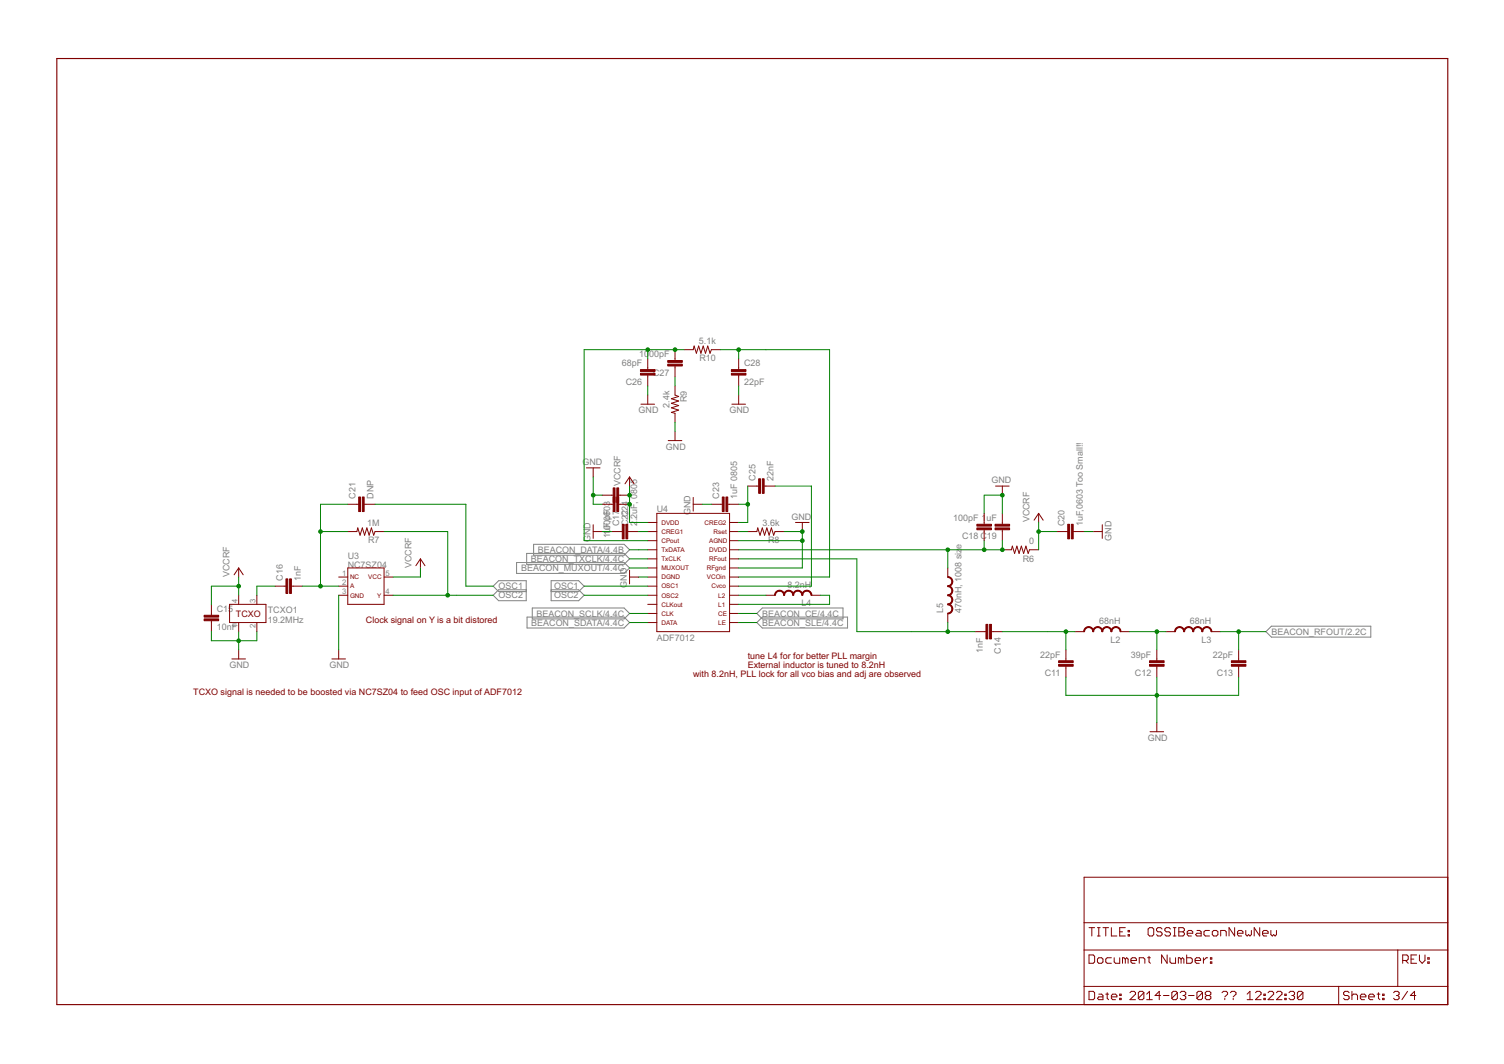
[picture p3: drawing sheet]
<svg xmlns="http://www.w3.org/2000/svg" width="420mm" height="297mm" viewBox="0 0 420 297" stroke-linecap="round" stroke-linejoin="round" font-family="sans-serif">
<path d="M144.3 157h30l1.6 1.6-1.6 1.5h-30zM147.1 154.5h27.2l1.6 1.5-1.6 1.5h-27.2zM149.1 152h25.2l1.6 1.5-1.6 1.5h-25.2zM147 164.7h-7.7l-1.5 1.5 1.5 1.5h7.7v-5.6h-7.7l-1.5 1.5 1.5 1.6h7.7M147.2 172.3h27.1l1.6 1.5-1.6 1.5h-27.1zM148.7 169.7h25.6l1.6 1.6-1.6 1.5h-25.6zM154 164.7h7.6l1.6 1.5-1.6 1.5h-7.6v-5.6h7.6l1.6 1.5-1.6 1.6h-7.6M213 172.3h23.8v3h-23.8l-1.6-1.5zM213 169.7h22.5v3.1h-22.5l-1.6-1.5zM353.7 176.3l1.5-1.5h27.7v3.1h-27.7z" fill="none" stroke="#808080" stroke-width=".28"/>
<path d="M15.9 16.3h388.6v264.2h-388.6z" fill="none" stroke="#800000" stroke-width=".32"/>
<g fill="none" stroke="#800000" stroke-width=".28">
<path d="M188.6 97.6v3M191.1 97.6h2.6l.2-1 .6 2 .7-2 .6 2 .6-2 .7 2 .6-2 .7 2 .3-1h2.6M179 112.8h3.9M181 100.1v3.1M181 104.7v3.1M181 110.3v2.5M188.6 102.2v3M188.6 107.8v2.5l1 .4-2 .6 2 .7-2 .6 2 .6-2 .7 2 .6-2 .6 1 .3v2.5M204.4 112.8h3.9M206.4 100.1v3.1M206.4 104.7v3.1M206.4 110.3v2.5"/>
<path d="M163.8 130.6h3.8M165.7 130.6v2.6M168.3 138.2h3M172.8 138.2h3.1M175.9 133.2l1.2 1.9M175.9 133.2l-1.3 1.9M175.9 133.2v2.5M186.7 123h3.8M188.6 120.5v2.5M193.7 138.9v3.8M208.9 135.7h3M213.5 135.7h3"/>
<path d="M278.1 135.7h3.8M280 135.7v2.5M66.7 158.6v2.5M66.7 158.6l1.2 1.9M66.7 158.6l-1.3 1.9M97.2 148.4h2.5l.2-1 .7 2 .6-2 .7 2 .6-2 .6 2 .7-2 .6 2 .4-1h2.5M97.2 158.6h10.1v10.1h-10.1zM97.2 140.8h3M101.7 140.8h3.1M117.5 156l1.2 1.9M117.5 156l-1.3 1.9M117.5 156v2.6"/>
<path d="M165.7 148.4h2.6M165.7 146.5v3.8M168.3 140.8h3M170.8 148.4h3M172.8 140.8h3.1M175.4 148.4h3M175.9 159.2v3.8M181 145.9h2.5M181 148.4h2.5M181 150.9h2.5M181 153.5h2.5M181 156h2.5"/>
<path d="M181 158.6h2.5M183.5 143.3h20.3v33h-20.3zM193.7 140.8h2.5M198.7 140.8h3.1M203.3 140.8h3.1M203.8 145.9h2.6M203.8 148.4h2.6M203.8 150.9h2.6M203.8 153.5h2.6M203.8 156h2.6M203.8 158.6h2.6M208.9 148.4h2.5l.3-1 .6 2 .7-2 .6 2 .6-2 .7 2 .6-2 .6 2 .4-1h2.6"/>
<path d="M222.2 145.9h3.8M224.1 145.9v2.5M264.8 158.6v2.5M274.9 143.3v3.1M274.9 147.9v3M280 153.5h2.6l.2-1 .6 2 .7-2 .6 2 .6-2 .7 2 .6-2 .6 2 .4-1h2.6M280 143.3v3.1M280 147.9v3M290.2 143.3l1.2 1.9M290.2 143.3l-1.3 1.9M290.2 143.3v2.6M295.2 148.4h3.1"/>
<path d="M299.8 148.4h3.1M305.4 148.4h2.5M307.9 146.5v3.8M59.1 168.7v3.1M59.1 173.3v3M64.1 168.7h10.2v5.1h-10.2zM66.7 166.2v2.5M66.7 173.8v2.5M71.8 166.2v2.5M71.8 173.8v2.5M76.8 163.6h3.1M81.4 163.6h3.1"/>
<path d="M94.6 161.1h2.6M94.6 163.6h2.6M94.6 166.2h2.6M107.3 161.1h2.5M107.3 166.2h2.5M175.9 161.1h2.5M181 161.1h2.5M181 163.6h2.5M181 166.2h2.5M181 168.7h2.5M181 171.3h2.5M181 173.8h2.5"/>
<path d="M203.8 161.1h2.6M203.8 163.6h2.6M203.8 166.2h2.6M203.8 168.7h2.6M203.8 171.3h2.6M203.8 173.8h2.6M214 166.2h2.5M226.7 166.2h2.5M264.8 171.3v2.5M272.4 176.3h3M277 176.3h3M300.3 176.3h2.6"/>
<path d="M313 176.3h2.6M325.7 176.3h2.6M338.4 176.3h2.6M64.8 184h3.8M66.7 181.4v2.6M92.7 184h3.8M94.6 181.4v2.6M297.8 181.4v3.1M297.8 186v3M323.2 181.4v3.1M323.2 186v3M346 181.4v3.1"/>
<path d="M346 186v3M321.3 204.3h3.8M323.2 201.7v2.6M302.9 244.9h101.6v35.6h-101.6zM302.9 257.6h101.6M304.2 259h1.6M305 259v2.3M306.6 259h.7M307 259v2.3M308.1 259h1.6M308.9 259v2.3M310.5 259v2.3h1.5"/>
<path d="M314.4 259h-1.6v2.3h1.6M315.2 259.8h.3v.3h-.3zM320.7 259.4l.4-.4h.8l.4 .4v1.5l-.4 .4h-.8l-.4-.4zM324.6 259.4l-.3-.4h-.8l-.4 .4v.4l.4 .3h.8l.3 .4v.4l-.3 .4h-.8l-.4-.4M327 259.4l-.4-.4h-.8l-.4 .4v.4l.4 .3h.8l.4 .4v.4l-.4 .4h-.8l-.4-.4M327.8 259h.7M328.1 259v2.3M329.3 259h1.2l.4 .4v.4l-.4 .3 .4 .4v.4l-.4 .4h-1.2zM334.4 259.8h.8l.4 .3v1.2h-1.2l-.4-.4 .4-.4h1.2M337.9 259.8h-1.2l-.4 .3v.8l.4 .4h1.2M344.9 259v2.3l-1.6-2.3v2.3M348 259.8v1.1l.4 .4 .4-.4 .4 .4 .4-.4v-1.1"/>
<path d="M351.9 259v2.3l-1.5-2.3v2.3M355 259.8v1.1l.4 .4 .4-.4 .4 .4 .4-.4v-1.1M302.9 265.2h101.6M302.9 275.4h101.6M304.2 266.6h1.2l.4 .4v1.5l-.4 .4h-1.2zM304.2 276.8h1.2l.4 .3v1.6l-.4 .4h-1.2zM306.6 267.8l.4-.4h.7l.4 .4v.7l-.4 .4h-.7l-.4-.4zM306.6 261.3h.7M307 277.5h.7l.4 .4v1.2h-1.1l-.4-.4 .4-.4h1.1M308.9 277.5h.8M309.3 277.1v1.6l.4 .4M310.5 278.3h1.5v-.4l-.4-.4h-.7l-.4 .4v.8l.4 .4h.7"/>
<path d="M310.5 267.4h-1.2l-.4 .4v.7l.4 .4h1.2M311.3 267.4v1.1l.3 .4h1.2v-1.5M312.8 278.7h.4v.4h-.4zM312.8 277.5h.4v.4h-.4zM312.8 260.1h.8M314.4 267.8l-.4-.4h-.4v1.5M314.4 267.8l.3-.4 .5 .4v1.1M314.4 267.8v1.1M315.2 260.9h.3v.4h-.3zM315.7 277.1l.4-.3h.7l.4 .3v.4l-1.5 1.6h1.5M315.9 268.1h1.6v-.3l-.4-.4h-.8l-.4 .4v.7l.4 .4h.8M318.3 268.9v-1.5h1.1l.4 .4v1.1"/>
<path d="M319.6 277.1v1.6l-.4 .4h-.8l-.4-.4M319.6 277.1l-.4-.3h-.8l-.4 .3v1.6M319.6 277.1l-1.6 1.6M320.3 279.1h1.6M320.3 277.5l.8-.7v2.3M320.6 267.4h.8M321 267v1.5l.4 .4M324.2 277.9h-1.5l1.1-1.1v2.3M325 277.9h1.6M326.1 266.6v2.3l-1.6-2.3v2.3M326.8 267.4v1.1l.4 .4h1.2v-1.5M327.8 261.3h.7"/>
<path d="M328.9 277.1v1.6l-.4 .4h-.8l-.3-.4M328.9 277.1l-.4-.3h-.8l-.3 .3v1.6M328.9 277.1l-1.5 1.6M329.3 260.1h1.2M329.7 277.1l.4-.3h.8l.4 .3v.4l-.4 .4M329.9 267.8l-.3-.4h-.4v1.5M329.9 267.8v1.1M329.9 267.8l.4-.4 .4 .4v1.1M330.5 277.9h.4M330.9 277.9l.4 .4v.4l-.4 .4h-.8l-.4-.4M331.5 266.6v2.3h1.2l.4-.4v-.7l-.4-.4h-1.2M331.7 260.5h1.5v-.4l-.4-.3h-.8l-.3 .3v.8l.3 .4h.8"/>
<path d="M332 277.9h1.6M333.9 268.1h1.5v-.3l-.4-.4h-.8l-.3 .4v.7l.3 .4h.8M335.9 277.1v1.6l-.4 .4h-.7l-.4-.4M335.9 277.1l-.4-.3h-.7l-.4 .3v1.6M335.9 277.1l-1.5 1.6M336.2 267.4v1.5M337.1 277.9l-.4 .4v.4l.4 .4h.8l.4-.4v-.4l-.4-.4M337.1 277.9l-.4-.4v-.4l.4-.3h.8l.4 .3v.4l-.4 .4M337.1 277.9h.8M337.4 267.4h-.4l-.8 .7M338.1 268.5h.4v.4h-.4zM338.1 267.4h.4v.4h-.4z"/>
<path d="M338.7 260.1l.4-.3h.7l.4 .3v.8l-.4 .4h-.7l-.4-.4zM341 261.3v-1.5h1.2l.4 .3v1.2M341.4 277.1l.4-.3h.8l.3 .3v.4l-.7 .8M342.2 278.7v.4M343.7 277.1l.4-.3h.8l.4 .3v.4l-.8 .8M344.5 278.7v.4M345.7 260.5h1.5v-.4l-.3-.3h-.8l-.4 .3v.8l.4 .4h.8M348.4 279.1h1.6M348.4 277.5l.8-.7v2.3M350.7 277.1l.4-.3h.8l.4 .3v.4l-1.6 1.6h1.6M352.7 260.5h1.6v-.4l-.4-.3h-.8l-.4 .3v.8l.4 .4h.8M353.1 278.7h.4v.4h-.4z"/>
<path d="M353.1 277.5h.4v.4h-.4zM354.2 277.1l.4-.3h.8l.4 .3v.4l-1.6 1.6h1.6M356.6 277.1l.4-.3h.8l.3 .3v.4l-1.5 1.6h1.5M358.9 278.7h.4v.4h-.4zM358.9 277.5h.4v.4h-.4zM360.1 277.1l.4-.3h.8l.4 .3v.4l-.4 .4M360.9 277.9h.4M361.3 277.9l.4 .4v.4l-.4 .4h-.8l-.4-.4M364 277.1v1.6l-.4 .4h-.8l-.4-.4M364 277.1l-.4-.3h-.8l-.4 .3v1.6M364 277.1l-1.6 1.6M374 275.4v5.1"/>
<path d="M376.9 277.1l-.4-.3h-.8l-.4 .3v.4l.4 .4h.8l.4 .4v.4l-.4 .4h-.8l-.4-.4M377.7 277.9l.4-.4h.8l.3 .4v1.2M377.7 276.8v2.3M380 278.3h1.6v-.4l-.4-.4h-.8l-.4 .4v.8l.4 .4h.8M382.4 278.3h1.5v-.4l-.4-.4h-.7l-.4 .4v.8l.4 .4h.7M384.7 277.5h.8M385.1 277.1v1.6l.4 .4M386.2 278.7h.5v.4h-.5zM386.2 277.5h.5v.4h-.5zM389.3 277.1l.4-.3h.8l.4 .3v.4l-.4 .4M390.1 277.9h.4M390.5 265.2v10.2"/>
<path d="M390.5 277.9l.4 .4v.4l-.4 .4h-.8l-.4-.4M391.9 268.1h1.1l.4-.3v-.8l-.4-.4h-1.1v2.3M392.6 268.1l.8 .8M393.2 276.8l-1.6 2.3M394.2 267.8h.8M395.5 277.9h-1.5l1.2-1.1v2.3M395.8 266.6h-1.6v2.3h1.6M396.5 266.6v1.5l.8 .8 .8-.8v-1.5M398.9 268.5h.4v.4h-.4zM398.9 267.4h.4v.4h-.4z"/>
</g>
<g fill="#800000" stroke="#800000" stroke-width=".28">
<path d="M57 172.8h4.1v.5h-4.1z"/>
<path d="M57 171.8h4.1v.5h-4.1z"/>
<path d="M80.9 161.6h.5v4.1h-.5z"/>
<path d="M79.9 161.6h.5v4.1h-.5z"/>
<path d="M213 133.7h.5v4h-.5z"/>
<path d="M211.9 133.7h.5v4h-.5z"/>
<path d="M174.9 146.4h.5v4h-.5z"/>
<path d="M173.8 146.4h.5v4h-.5z"/>
<path d="M204.3 104.2h4.1v.5h-4.1z"/>
<path d="M204.3 103.2h4.1v.5h-4.1z"/>
<path d="M186.5 100.6h4.1v.6h-4.1z"/>
<path d="M186.5 101.7h4.1v.5h-4.1z"/>
<path d="M178.9 103.2h4.1v.5h-4.1z"/>
<path d="M178.9 104.2h4.1v.5h-4.1z"/>
<path d="M202.8 138.7h.5v4.1h-.5z"/>
<path d="M201.8 138.7h.5v4.1h-.5z"/>
<path d="M278 146.4h4v.5h-4z"/>
<path d="M278 147.4h4v.5h-4z"/>
<path d="M272.9 146.4h4.1v.5h-4.1z"/>
<path d="M272.9 147.4h4.1v.5h-4.1z"/>
<path d="M299.3 146.4h.5v4h-.5z"/>
<path d="M298.3 146.4h.5v4h-.5z"/>
<path d="M171.3 136.2h.5v4.1h-.5z"/>
<path d="M172.3 136.2h.5v4.1h-.5z"/>
<path d="M171.3 138.7h.5v4.1h-.5z"/>
<path d="M172.3 138.7h.5v4.1h-.5z"/>
<path d="M275.4 174.3h.5v4.1h-.5z"/>
<path d="M276.5 174.3h.5v4.1h-.5z"/>
<path d="M295.7 184.5h4.1v.5h-4.1z"/>
<path d="M295.7 185.5h4.1v.5h-4.1z"/>
<path d="M321.1 184.5h4.1v.5h-4.1z"/>
<path d="M321.1 185.5h4.1v.5h-4.1z"/>
<path d="M344 184.5h4.1v.5h-4.1z"/>
<path d="M344 185.5h4.1v.5h-4.1z"/>
<path d="M101.2 138.7h.5v4.1h-.5z"/>
<path d="M100.2 138.7h.5v4.1h-.5z"/>
</g>
<g fill="#800000" stroke="#800000" stroke-width=".28">
<path d="M216.8 165.2l1-.4v.2l-.7 .3-.5 .9h-.2z" fill-rule="evenodd"/>
<path d="M217.8 164.8a1.37 1.37 0 0 1 1.4 1.4h-.3l-.2-.7-.9-.5z" fill-rule="evenodd"/>
<path d="M219.3 165.2l1-.4v.2l-.7 .3-.4 .9h-.3z" fill-rule="evenodd"/>
<path d="M220.3 164.8a1.37 1.37 0 0 1 1.4 1.4h-.2l-.3-.7-.9-.5z" fill-rule="evenodd"/>
<path d="M221.9 165.2l1-.4v.2l-.8 .3-.4 .9h-.2z" fill-rule="evenodd"/>
<path d="M222.9 164.8a1.37 1.37 0 0 1 1.4 1.4h-.3l-.2-.7-.9-.5z" fill-rule="evenodd"/>
<path d="M224.4 165.2l1-.4v.2l-.7 .3-.4 .9h-.3z" fill-rule="evenodd"/>
<path d="M225.4 164.8a1.37 1.37 0 0 1 1.4 1.4h-.3l-.2-.7-.9-.5z" fill-rule="evenodd"/>
<path d="M264.8 161a1.37 1.37 0 0 1 1.4 1.4h-.3l-.2-.8-.9-.4z" fill-rule="evenodd"/>
<path d="M265.9 162.4h.3a1.37 1.37 0 0 1-1.4 1.4v-.3l.9-.4z" fill-rule="evenodd"/>
<path d="M264.8 163.5a1.37 1.37 0 0 1 1.4 1.4h-.3l-.2-.7-.9-.4z" fill-rule="evenodd"/>
<path d="M265.9 164.9h.3a1.37 1.37 0 0 1-1.4 1.4v-.2l.9-.5z" fill-rule="evenodd"/>
<path d="M264.8 166.1a1.37 1.37 0 0 1 1.4 1.3h-.3l-.2-.7-.9-.4z" fill-rule="evenodd"/>
<path d="M265.9 167.4h.3a1.37 1.37 0 0 1-1.4 1.4v-.2l.9-.4z" fill-rule="evenodd"/>
<path d="M264.8 168.6a1.37 1.37 0 0 1 1.4 1.4h-.3l-.2-.7-.9-.5z" fill-rule="evenodd"/>
<path d="M265.9 170h.3a1.37 1.37 0 0 1-1.4 1.4v-.3l.9-.4z" fill-rule="evenodd"/>
<path d="M303.1 175.3l1-.4v.3l-.9 .4-.2 .7h-.3z" fill-rule="evenodd"/>
<path d="M304.1 174.9a1.37 1.37 0 0 1 1.4 1.4h-.2l-.3-.7-.9-.4z" fill-rule="evenodd"/>
<path d="M305.7 175.3l1-.4v.3l-.9 .4-.3 .7h-.2z" fill-rule="evenodd"/>
<path d="M306.7 174.9a1.37 1.37 0 0 1 1.4 1.4h-.3l-.2-.7-.9-.4z" fill-rule="evenodd"/>
<path d="M308.2 175.3l1-.4v.3l-.9 .4-.2 .7h-.3z" fill-rule="evenodd"/>
<path d="M309.2 174.9a1.37 1.37 0 0 1 1.4 1.4h-.3l-.2-.7-.9-.4z" fill-rule="evenodd"/>
<path d="M310.7 175.3l1-.4v.3l-.8 .4-.3 .7h-.3z" fill-rule="evenodd"/>
<path d="M311.7 174.9a1.37 1.37 0 0 1 1.4 1.4h-.2l-.2-.7-1-.4z" fill-rule="evenodd"/>
<path d="M328.5 175.3l1-.4v.3l-.9 .4-.2 .7h-.3z" fill-rule="evenodd"/>
<path d="M329.5 174.9a1.37 1.37 0 0 1 1.4 1.4h-.2l-.3-.7-.9-.4z" fill-rule="evenodd"/>
<path d="M331.1 175.3l1-.4v.3l-.9 .4-.3 .7h-.2z" fill-rule="evenodd"/>
<path d="M332.1 174.9a1.37 1.37 0 0 1 1.4 1.4h-.3l-.2-.7-.9-.4z" fill-rule="evenodd"/>
<path d="M333.6 175.3l1-.4v.3l-.9 .4-.2 .7h-.3z" fill-rule="evenodd"/>
<path d="M334.6 174.9a1.37 1.37 0 0 1 1.4 1.4h-.3l-.2-.7-.9-.4z" fill-rule="evenodd"/>
<path d="M336.1 175.3l1-.4v.3l-.8 .4-.3 .7h-.3z" fill-rule="evenodd"/>
<path d="M337.1 174.9a1.37 1.37 0 0 1 1.4 1.4h-.2l-.3-.7-.9-.4z" fill-rule="evenodd"/>
</g>
<g fill="none" stroke="#008000" stroke-width=".28">
<path d="M181 97.6v2.5M191.1 97.6h-27.9v53.3h17.8M201.3 97.6h30.5v63.5h-25.4M206.4 97.6v2.5M181 107.8v2.5M188.6 105.2v2.6M188.6 117.9v2.6M206.4 107.8v2.5M165.7 133.2v7.6h2.6M165.7 138.2h2.6M175.9 135.7v10.2h5.1M208.9 135.7v10.2h-2.5"/>
<path d="M216.5 135.7h10.2v27.9h-20.3M89.5 148.4h7.7M97.2 140.8h-7.7v22.8M104.8 140.8h25.4v22.8h7.6M107.3 148.4h17.8v17.8M117.5 158.6v2.5h-7.7M168.3 148.4h2.5M175.9 153.5h5.1M175.9 156h5.1M175.9 158.6h5.1M178.4 148.4h2.6M196.2 140.8h2.5"/>
<path d="M206.4 156h33v20.3h33M206.4 148.4h2.5M206.4 150.9h17.7M206.4 140.8h2.5M219.1 148.4h5v10.2h-17.7M264.8 153.5v5.1M274.9 143.3v-5.1h5.1v5.1M274.9 150.9v2.6M280 150.9v2.6h-73.6M290.2 148.4h5M290.2 145.9v7.6M302.9 148.4h2.5"/>
<path d="M59.1 176.3v2.6h12.7v-2.6M66.7 163.6h-7.6v5.1M66.7 161.1v5.1M66.7 176.3v5.1M76.8 163.6h-5v2.6M84.5 163.6h10.1M94.6 166.2v15.2M109.8 166.2h28M163.2 163.6h17.8M163.2 166.2h17.8M175.9 173.8h5.1M175.9 171.3h5.1"/>
<path d="M178.4 161.1h2.6M206.4 173.8h5M206.4 171.3h5M206.4 166.2h7.6M229.2 166.2h2.6v2.5h-25.4M264.8 173.8v2.5M280 176.3h20.3M297.8 176.3v5.1M315.6 176.3h10.1M323.2 176.3v5.1M341 176.3h12.7M346 176.3v5.1"/>
<path d="M297.8 189v5.1h48.2v-5.1M323.2 189v12.7"/>
</g>
<g fill="#008000" stroke="#008000" stroke-width=".28">
<circle cx="66.7" cy="178.9" r=".51"/>
<circle cx="224.1" cy="150.9" r=".51"/>
<circle cx="224.1" cy="148.4" r=".51"/>
<circle cx="280" cy="138.2" r=".51"/>
<circle cx="165.7" cy="138.2" r=".51"/>
<circle cx="323.2" cy="194.1" r=".51"/>
<circle cx="66.7" cy="163.6" r=".51"/>
<circle cx="175.9" cy="138.2" r=".51"/>
<circle cx="175.9" cy="140.8" r=".51"/>
<circle cx="290.2" cy="148.4" r=".51"/>
<circle cx="208.9" cy="140.8" r=".51"/>
<circle cx="264.8" cy="176.3" r=".51"/>
<circle cx="206.4" cy="97.6" r=".51"/>
<circle cx="188.6" cy="97.6" r=".51"/>
<circle cx="181" cy="97.6" r=".51"/>
<circle cx="274.9" cy="153.5" r=".51"/>
<circle cx="280" cy="153.5" r=".51"/>
<circle cx="264.8" cy="153.5" r=".51"/>
<circle cx="297.8" cy="176.3" r=".51"/>
<circle cx="323.2" cy="176.3" r=".51"/>
<circle cx="346" cy="176.3" r=".51"/>
<circle cx="89.5" cy="163.6" r=".51"/>
<circle cx="89.5" cy="148.4" r=".51"/>
<circle cx="125.1" cy="166.2" r=".51"/>
</g>
<g font-size="2.8" fill="#808080">
<text x="178.5" y="99.8">10</text>
<text x="181.3" y="99.8">00pF</text>
<text x="195.3" y="96.1">5.1k</text>
<text x="195.4" y="100.9">R10</text>
<text x="173.7" y="102.3">68pF</text>
<text x="174.8" y="107.4">C26</text>
<text x="182.5" y="104.8">C27</text>
<text x="207.9" y="107.4">22pF</text>
<text x="207.9" y="102.3">C28</text>
<text x="187.1" y="113.8" transform="rotate(-90 187.1 113.8)">2.4k</text>
<text x="191.9" y="112.2" transform="rotate(-90 191.9 112.2)">R9</text>
<text x="178.4" y="115.4">GND</text>
<text x="203.8" y="115.4">GND</text>
<text x="186" y="125.5">GND</text>
<text x="162.7" y="129.9">GND</text>
<text x="173.3" y="135.7" transform="rotate(-90 173.3 135.7)">VCCRF</text>
<text x="211.1" y="134.2" transform="rotate(-90 211.1 134.2)">C25</text>
<text x="216.1" y="134.2" transform="rotate(-90 216.1 134.2)">22nF</text>
<text x="277" y="134.9">GND</text>
<text x="99.3" y="139.3" transform="rotate(-90 99.3 139.3)">C21</text>
<text x="104.4" y="139.3" transform="rotate(-90 104.4 139.3)">DNP</text>
<text x="183.5" y="142.8">U4</text>
<text x="192.9" y="143.8" transform="rotate(-90 192.9 143.8)">GND</text>
<text x="200.9" y="139.3" transform="rotate(-90 200.9 139.3)">C23</text>
<text x="206" y="139.3" transform="rotate(-90 206 139.3)">1uF 0805</text>
<text x="102.6" y="146.9">1M</text>
<text x="173" y="146.9" transform="rotate(-90 173 146.9)">C17</text>
<text x="175.5" y="146.9" transform="rotate(-90 175.5 146.9)">C2C24</text>
<text x="178" y="146.9" transform="rotate(-90 178 146.9)">2</text>
<text x="178" y="145.5" transform="rotate(-90 178 145.5)">.2uF, 0805</text>
<text x="213" y="146.9">3.6k</text>
<text x="221.1" y="145.1">GND</text>
<text x="266.3" y="145.5">100pF 1</text>
<text x="275.6" y="145.5">uF</text>
<text x="287.6" y="145.9" transform="rotate(-90 287.6 145.9)">VCCRF</text>
<text x="297.4" y="146.9" transform="rotate(-90 297.4 146.9)">C20</text>
<text x="302.5" y="146.9" transform="rotate(-90 302.5 146.9)">1uF,0603 Too Small!!</text>
<text x="102.8" y="151.7">R7</text>
<text x="150.2" y="154.4">BEACON_DATA/4.4B</text>
<text x="165" y="151.4" transform="rotate(-90 165 151.4)">GND</text>
<text x="170.4" y="150.1" transform="rotate(-90 170.4 150.1)">11u0F0,0p6F03</text>
<text x="214.6" y="151.7">R8</text>
<text x="268.6" y="153.1" transform="rotate(-90 268.6 153.1)">e</text>
<text x="268.8" y="150.6">C18 C</text>
<text x="275.7" y="150.6">19</text>
<text x="287.5" y="152">0</text>
<text x="310.5" y="150.9" transform="rotate(-90 310.5 150.9)">GND</text>
<text x="64.1" y="161.1" transform="rotate(-90 64.1 161.1)">VCCRF</text>
<text x="97.1" y="158.6">NC7SZ04</text>
<text x="97.1" y="156">U3</text>
<text x="114.9" y="158.6" transform="rotate(-90 114.9 158.6)">VCCRF</text>
<text x="145.6" y="159.4">BEACON_MUXOUT/4.4C</text>
<text x="148.3" y="156.9">BEACON_TXCLK/4.4C</text>
<text x="285.7" y="156.8">R6</text>
<text x="79" y="162.1" transform="rotate(-90 79 162.1)">C16</text>
<text x="84.1" y="162.1" transform="rotate(-90 84.1 162.1)">1nF</text>
<text x="139.3" y="167.1">OSC2</text>
<text x="139.3" y="164.5">OSC1</text>
<text x="154.8" y="167.1">OSC2</text>
<text x="154.8" y="164.5">OSC1</text>
<text x="175.1" y="164.1" transform="rotate(-90 175.1 164.1)">GND</text>
<text x="220" y="164.1">8.2nH</text>
<text x="60.6" y="170.9">C15</text>
<text x="74.8" y="173.8">19.2MHz</text>
<text x="74.8" y="171.3">TCXO1</text>
<text x="149.9" y="172.1">BEACON_SCLK/4.4C</text>
<text x="213" y="172.1">BEACON_CE/4.4C</text>
<text x="223.9" y="169.2">L4</text>
<text x="263.5" y="171.3" transform="rotate(-90 263.5 171.3)">L5</text>
<text x="268.6" y="171.3" transform="rotate(-90 268.6 171.3)">470nH, 1008 siz</text>
<text x="60.6" y="176">10nF</text>
<text x="148.4" y="174.7">BEACON_SDATA/4.4C</text>
<text x="183.5" y="178.9">ADF7012</text>
<text x="213" y="174.7">BEACON_SLE/4.4C</text>
<text x="307" y="174.3">68nH</text>
<text x="310.2" y="179.4">L2</text>
<text x="332.4" y="174.3">68nH</text>
<text x="335.6" y="179.4">L3</text>
<text x="355.2" y="177.2">BEACON_RFOUT/2.2C</text>
<text x="274.5" y="182.2" transform="rotate(-90 274.5 182.2)">1nF</text>
<text x="279.6" y="182.5" transform="rotate(-90 279.6 182.5)">C14</text>
<text x="290.5" y="183.6">22pF</text>
<text x="315.9" y="183.6">39pF</text>
<text x="338.8" y="183.6">22pF</text>
<text x="64.1" y="186.5">GND</text>
<text x="92.1" y="186.5">GND</text>
<text x="291.9" y="188.7">C11</text>
<text x="317.1" y="188.7">C12</text>
<text x="339.9" y="188.7">C13</text>
<text x="320.6" y="206.8">GND</text>
</g>
<g font-size="2.8" fill="#800000">
<text x="65.9" y="172.3">TCXO</text>
<text x="102.2" y="173.8">Clock signal on Y is a bit distored</text>
<text x="208.9" y="184">tune L4 for for better PLL margin</text>
<text x="193.7" y="189">with 8.2nH, PLL lock for all vco bias and adj are observed</text>
<text x="208.9" y="186.5">External inductor is tuned to 8.2nH</text>
<text x="54" y="194.1">TCXO signal is needed to be boosted via NC7SZ04 to feed OSC input of ADF7012</text>
</g>
<g font-size="2.4" fill="#808080">
<text x="95.6" y="160.7">1</text>
<text x="107.7" y="160.7">5</text>
<text x="95.6" y="163.3">2</text>
<text x="95.6" y="165.8">3</text>
<text x="107.7" y="165.8">4</text>
<text x="66.3" y="168.4" transform="rotate(-90 66.3 168.4)">4</text>
<text x="71.4" y="168.4" transform="rotate(-90 71.4 168.4)">3</text>
<text x="66.3" y="175.3" transform="rotate(-90 66.3 175.3)">1</text>
<text x="71.4" y="175.3" transform="rotate(-90 71.4 175.3)">2</text>
</g>
<g font-size="2" fill="#800000">
<text x="184.8" y="146.5">DVDD</text>
<text x="184.8" y="149">CREG1</text>
<text x="196.8" y="146.5">CREG2</text>
<text x="199.4" y="149">Rset</text>
<text x="184.8" y="151.6">CPout</text>
<text x="184.8" y="154.1">TxDATA</text>
<text x="198.1" y="154.1">DVDD</text>
<text x="198.1" y="151.6">AGND</text>
<text x="97.8" y="161.7">NC</text>
<text x="102.9" y="161.7">VCC</text>
<text x="184.8" y="159.2">MUXOUT</text>
<text x="184.8" y="161.7">DGND</text>
<text x="184.8" y="156.7">TxCLK</text>
<text x="197.5" y="161.7">VCOin</text>
<text x="197.5" y="159.2">RFgnd</text>
<text x="198.1" y="156.7">RFout</text>
<text x="97.8" y="164.3">A</text>
<text x="97.8" y="166.8">GND</text>
<text x="105.4" y="166.8">Y</text>
<text x="184.8" y="164.3">OSC1</text>
<text x="184.8" y="166.8">OSC2</text>
<text x="198.7" y="164.3">Cvco</text>
<text x="200.6" y="166.8">L2</text>
<text x="184.8" y="169.4">CLKout</text>
<text x="184.8" y="171.9">CLK</text>
<text x="200.6" y="171.9">CE</text>
<text x="200.6" y="169.4">L1</text>
<text x="184.8" y="174.4">DATA</text>
<text x="200.6" y="174.4">LE</text>
</g>
</svg>
